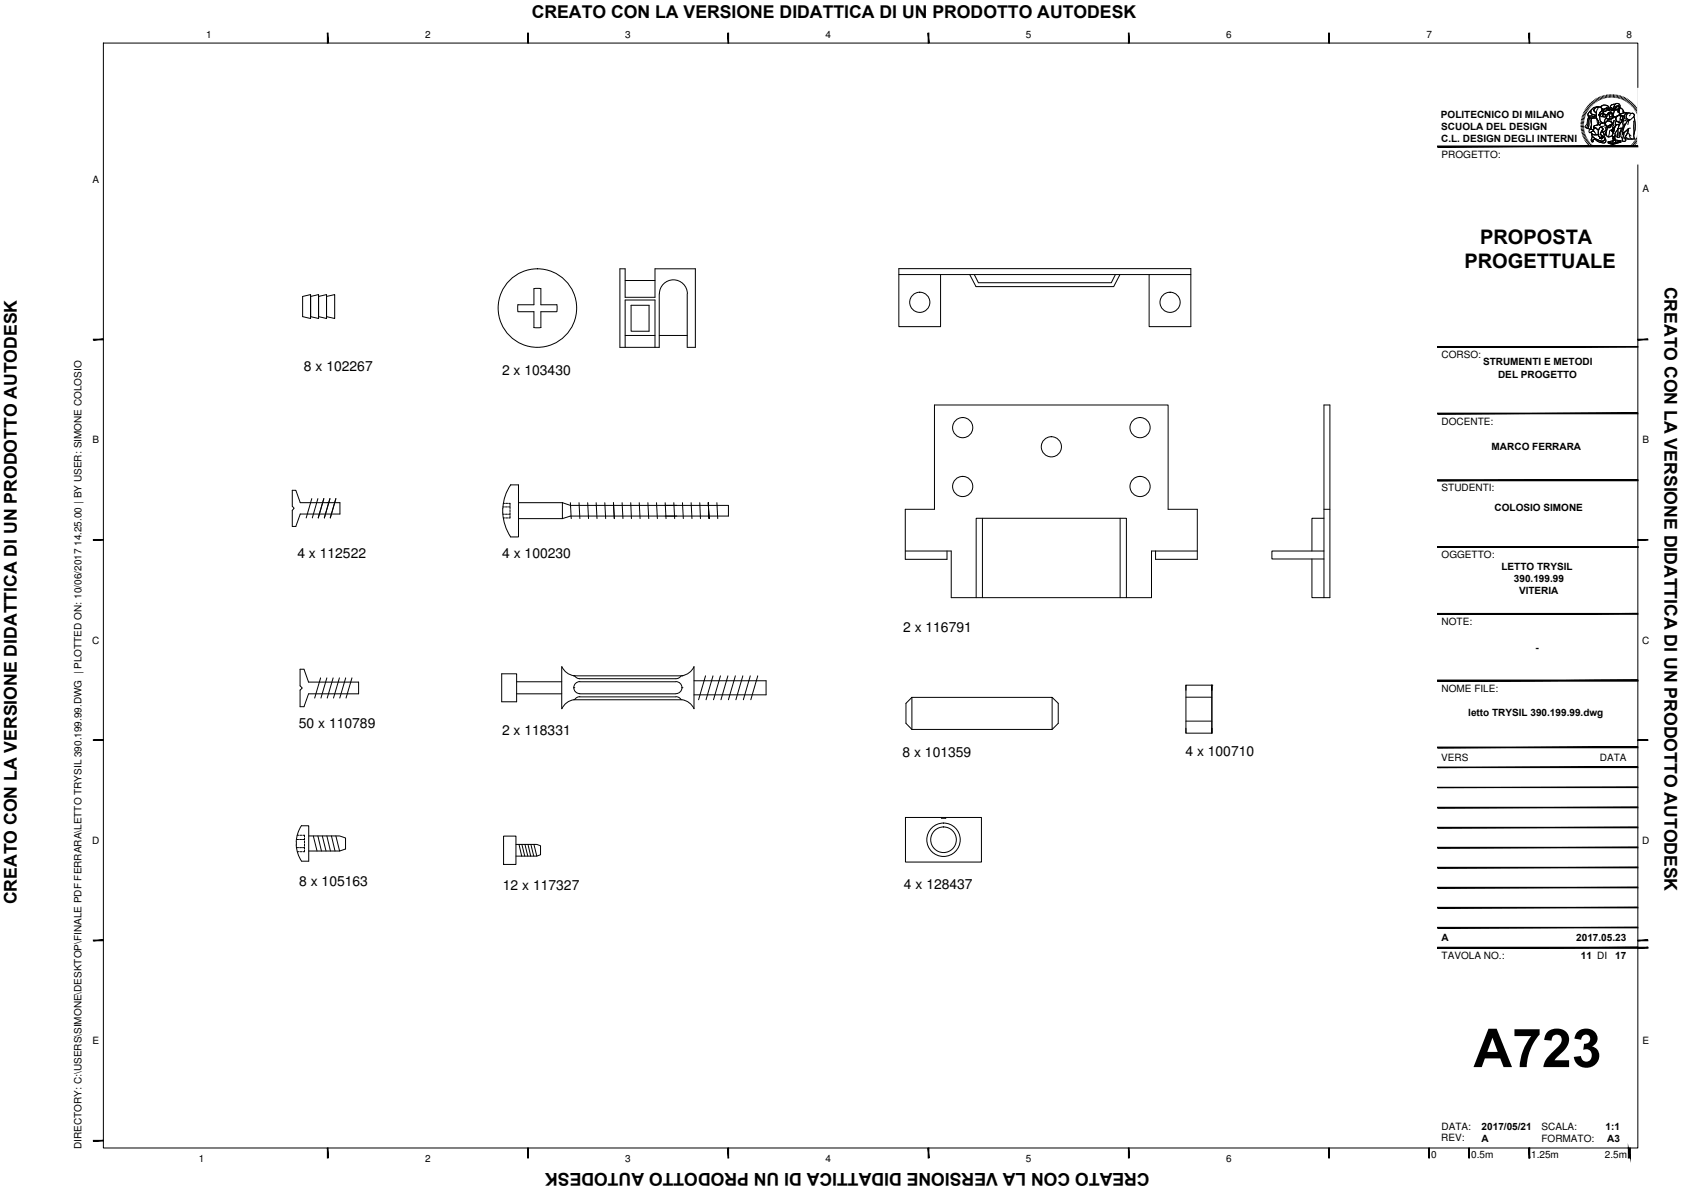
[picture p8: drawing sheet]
<svg xmlns="http://www.w3.org/2000/svg" width="420mm" height="297mm" viewBox="0 0 420 297" stroke-linecap="round" stroke-linejoin="round" font-family="sans-serif">
<g fill="none" stroke="#000" stroke-width=".25">
<path d="M25.8 10.8h383.1v275.8h-383.1zM81.7 8.3h.2v2.5zM81.7 8.3l.2 2.5h-.2zM131.7 8.3h.2v2.5zM131.7 8.3l.2 2.5h-.2zM181.7 8.3h.2v2.5zM181.7 8.3l.2 2.5h-.2zM231.7 8.3h.2v2.5zM231.7 8.3l.2 2.5h-.2zM281.7 8.3h.2v2.5zM281.7 8.3l.2 2.5h-.2zM331.7 8.3h.2v2.5z"/>
<path d="M331.7 8.3l.2 2.5h-.2zM381.7 8.3h.2v2.5zM381.7 8.3l.2 2.5h-.2zM394.7 30.9h.6M394.7 31.2h.6M394.7 31.6h.6M394.7 30.5l.7 .1M394.7 30.2l.7 .1M394.8 29.8l.7 .1M394.9 29.5l.6 .1M395 29.1l.6 .2M395.1 28.8l.6 .2"/>
<path d="M395.2 28.4l.6 .3M395.3 28.1l.7 .3M395.4 31.9l-.7 .1M395.4 32.2l-.7 .1M395.5 32.5l-.7 .1M395.5 27.8l.6 .3M395.5 32.9l-.6 .1M395.6 33.1l-.6 .3M395.7 27.5l.6 .3M395.7 33.5l-.7 .2M395.8 33.8l-.6 .2M395.8 27.2l.6 .3"/>
<path d="M395.9 34.1l-.6 .3M396.1 26.9l.5 .4M396.1 34.4l-.6 .3M396.2 34.7l-.6 .3M396.3 26.6l.5 .4M396.4 34.9l-.6 .4M396.5 26.3l.5 .5M396.6 28.9l.6 .1a.88 .88 0 0 0 1.2-.1l.2 .5-.3 .1-1.6-.2-.2-.2zM396.6 28.9v.4M396.6 35.2l-.6 .4M396.7 29.4l-.3 .6v1.3l-.4 .6 .4 .2M396.7 26l.5 .5"/>
<path d="M396.8 35.5l-.6 .4M396.9 27.8l.3-.2v.4a.8 .8 0 0 0 .8 .7l.4 .1a.65 .65 0 0 1-1.1 .1l-.1 .1a.48 .48 0 0 1-.6-.1 .48 .48 0 0 1 0-.6zM396.9 29.5h.6l-.3 .5v2.2l-.2 .1-.6-.3 .2-.7v-1.2zM396.9 25.8l.6 .5M396.9 35.7l-.5 .5M397 29.4l-.4 .6v1.5l-.2 .6 .7 .2M397.2 27.6l-.6 .7a.5 .5 0 0 0 0 .7 .5 .5 0 0 0 .7-.1 .67 .67 0 0 0 1.2-.1M397.2 36l-.5 .4M397.2 33l.2 .4 .6 .3 1-.2M397.2 25.5l.5 .5M397.3 27.4l.6-.6 1.3-.1-.3 .1a.7 .7 0 0 0-.9 .3 .7 .7 0 0 0 .3 .9l.2 .1v.7l-1.1-.3-.3-.3zM397.4 29.5l1.2-.1 .5 1.1v.6l-1.2 .4v.3l.2 .2-.4 .5-.4-.2-.1-.4 .1-.7-.1-1.2z"/>
<path d="M397.4 33.4l.6 .3 1-.2 .1 .5 .4 .3-.1 .2 .2-.2 .2 .4 .1-.1-.2-.5 .3 .4-.1-.4 .4 .2-.3-.5a.4 .4 0 0 1-.5-.2 .4 .4 0 0 1 .2-.5l.1-.2a.75 .75 0 0 1 .7 .9l.2 .7-.2 .6-.9 .1-1.6-.8-.6-.5zM397.4 33.4v.5l.8 .7 1.9 .8M397.4 36.2l-.5 .5M397.5 29.5l-.3 .4 .1 2.4M397.5 25.3l.4 .5M397.5 34l.7 .6 1.4 .6 .8-.1 .3-.5 .2 .5-.1 .4-.3 .2-1-.1-.7-.4a.69 .69 0 0 0-1.1-.3l-.1 .2 .2 .1-.1 .2a.61 .61 0 0 1-.5-.5 .61 .61 0 0 1 .3-.6zM397.5 34v.3a.68 .68 0 0 0 .1 1.1l.1-.2a.35 .35 0 0 1 .1-.4 .35 .35 0 0 1 .5 0l1.1 .7 1.1 .2 .4-.3-.2-.8M397.6 36.4l-.4 .6M397.7 32.5a.51 .51 0 0 0-.8-.2 .51 .51 0 0 0 .1 .8l.5-.3h.5l.4 .5M397.8 25.1l.4 .6M397.9 36.7l-.4 .5M397.9 31.5l1.2-.4 .4 .1 .2-.5 1 .2 .4 .6 .1 .6-.6 .7a.38 .38 0 0 1-.5 .2 .38 .38 0 0 1-.1-.5 .41 .41 0 0 0 .1-.6 .41 .41 0 0 0-.6-.1l-.5 .7-.7-.6h-.4z"/>
<path d="M397.9 32.1l.4-.2 .8 .6-.1 1.1-1 .1-.6-.3-.2-.4 .7-.2-.2-.4zM398.1 24.9l.4 .5M398.1 36.9l-.4 .5M398.2 27l1.2-.3a.73 .73 0 0 1 .5 .7 .73 .73 0 0 1-.5 .7 .86 .86 0 0 0 0 1.2v.5a.82 .82 0 0 0 .7 .8l-.4 .1-.2 .5-.4-.1v-.8l-.5-.9-.1-1.3a.58 .58 0 0 1-.6-.5 .58 .58 0 0 1 .3-.6zM398.3 31.8l.7 .7M398.3 31.9l-.5 .4 .1 .5M398.4 24.7l.3 .6M398.4 28.8l-.4-.1a.74 .74 0 0 1-.8-.7v-.6l.7-.6 1.3-.1a.73 .73 0 0 1 .7 .6 .73 .73 0 0 1-.5 .8 .76 .76 0 0 0 0 1.1l.2 1.1 .5 .3-.5 .2M398.4 37l-.4 .6M398.6 29.4l-1.4 .1-.6-.2-.2 .3a2.24 2.24 0 0 1-.6 1.9l-.1 .2 .3 .2M398.7 29.8l.2 1.4M398.7 24.5l.3 .6"/>
<path d="M398.7 37.2l-.4 .6M398.9 27l-.4 1.1 .1 1.3 .5 .9v.8l.4 .1 .1-.4M399 37.4l-.4 .6M399 24.3l.3 .7M399.1 31.1l-1.1 .3-.1 .4 .2 .2M399.2 26.7a.94 .94 0 0 0-1.2 1l.5 .3M399.2 37.5l-.3 .6M399.3 24.2l.3 .6M399.4 31.9a.44 .44 0 0 1 .6 0 .44 .44 0 0 1-.1 .7l-.2 .5a.4 .4 0 0 0-.2 .5 .4 .4 0 0 0 .5 .2l.3 .5-.4-.2 .1 .4-.3-.4 .2 .5-.3-.3-.2 .2 .1-.2-.4-.3-.1-.5 .1-1zM399.4 31.9a.44 .44 0 0 1 .6 0 .44 .44 0 0 1-.1 .7l-.2 .5a.4 .4 0 0 0-.2 .5 .4 .4 0 0 0 .4 .2l.4 .4-.4-.1 .2 .4-.4-.4 .2 .5-.3-.3-.2 .2v-.3l-.3-.2-.1-.5v-.9zM399.4 28.6l.8-.4 .3 .3-.4 .2 .2 .4-.6-.1zM399.4 28l1-.4-.2 .6-1.1 .5z"/>
<path d="M399.5 28.6l.1 .4 .7 .1M399.5 37.7l-.2 .6M399.6 26.8l.8-.6 .9 .2a.3 .3 0 0 1 .3 .4 .3 .3 0 0 1-.4 .2l-.1-.2-.6 .5-.6-.2M399.7 24.1l.2 .6M399.7 26.5l.5-.3h.7l.5 .3 .3 .4-.3 .2-.3-.3-.1 .3-.7 .2-.3-.2a.39 .39 0 0 1-.3-.2 .39 .39 0 0 1 0-.4zM399.9 37.8l-.3 .6M399.9 27.1l.4 .2 .7-.2 .1-.3 .2 .2a.71 .71 0 0 1-.5 .9l-.4-.3-.6 .2zM400 24l.2 .6M400.1 30.6l.6 .3 .4 .6 .1 .6-.4 .5M400.2 37.9l-.2 .6M400.2 28.6h.9l-.3 .1-.1 .5h-.3l-.3-.2zM400.2 33l.5 1.6-.3 .5-.7 .1"/>
<path d="M400.2 28.3l.3 .2M400.3 28l-.1 .2-1 .5M400.3 31.5l-.7 .3M400.3 23.9l.2 .6M400.4 27.6l-.1 .4-.3 .2M400.5 38l-.2 .7M400.5 31.2l.7 .6M400.6 28.5l-.5 .2v.3l.6 .2 .1-.5 .3-.1-.7 .1M400.6 31.7a.7 .7 0 0 1 .2 .9 .7 .7 0 0 1-1 .2M400.7 30.9v-.3l.5-.4 1.1 .2 .2 .7h-.4l-.5 .3-.5 .1 .3 .3a.49 .49 0 0 0 .8-.2l.1-.4 .3-.2-.3-.6-1.1-.2-.5 .7-.2-.1v-.4l.5-.9 .2 .2h1.1l.2-.3 .3-.1v-.3l.6 .2 .1 1a.77 .77 0 0 0-.1 1.1l-.3 .5a.8 .8 0 0 0-.7 .8l-.2-.1 .2 .3 .3-.1v.4l.2-.2-.4 .7 .1 .4-1 .2-.3-.1-.6-.6 .3-.6 .2-1.1M400.7 23.8l.1 .6M400.7 33.5l.8 .7"/>
<path d="M400.8 30.6l.5-.5 1 .3 .1 .3a.23 .23 0 0 1 .1 .4 .23 .23 0 0 1-.3 0l-.7 .4-.4 .1v-.2l-.4-.6zM400.8 38.1l-.2 .6M400.9 27.6h.1M401 27.2l.2 .1M401 32.9l.1 .9M401 29.5l-.4 .6-.1 .7M401.1 23.7v.7M401.1 27.3h-.1M401.1 38.1l-.1 .7M401.1 31.5h.4l.7-.4v.5a.67 .67 0 0 1-1.1-.1zM401.1 32.3l-.1 .8-.5 .6M401.3 31.7h-.1"/>
<path d="M401.3 27.4l.5-.2 .4 .1v-.1a.31 .31 0 0 1 0 .6 .31 .31 0 0 1-.5-.3zM401.4 27.1a.79 .79 0 0 1-.8 .7l-.2-.2-.6 .2M401.4 23.7l.1 .6M401.4 38.2l-.1 .7M401.5 35.4l2-.4 1.2 .2-2.1 .6zM401.5 35.4l1.1 .4v.3l-1.1-.4zM401.6 28.1h.8l.3 .4 .1 .8-.1 .2-.3-.2 .2-.6-.4-.6-.5 .1-.1 .2 .1 .3a.73 .73 0 0 1-.1 1.1l-.6-.3zM401.7 28.2l.5-.1 .3 .3 .1 .6-.2 .7h-.6l.1-.5-.3-.7zM401.7 23.6l.1 .7M401.7 38.2v.7M401.8 32.6l-.3 1.6 1-.2M401.8 27.2a.43 .43 0 0 1 .5-.3 .43 .43 0 0 1 .4 .5l-.3 .2"/>
<path d="M401.8 31.7l.1 .1M401.9 27a.48 .48 0 0 1 .5 0 .48 .48 0 0 1 .2 .5l-.2 .1-.2-.4v.1l-.4-.1zM401.9 31.3l.2 .1M401.9 31.6l.1 .1M401.9 31.4h.1M402 28.4h.1M402.1 28.4l-.2 .1M402.1 38.2l-.1 .7M402.1 23.6v.7M402.2 32.4l.3 .1a.59 .59 0 0 1 .6-.7l-.4 1.3v-.4l-.3 .1zM402.2 27.3l-.4-.1-.5 .2 .6 .3 .5-.1-.2-.4v.2M402.2 29.7v.7"/>
<path d="M402.3 31.2l-.3 .5a.41 .41 0 0 1-.4 .2 .41 .41 0 0 1-.3-.3M402.3 28.2l.2 .3-.1 .1M402.4 28.4l-.2-.3-.5 .1-.1 .3 .3 .9-.2 .4h-.2a.38 .38 0 0 1-.4-.3 .38 .38 0 0 1 .1-.4l.2-.9 .8-.2 .5 .5 .2 .8-.3 .2-.2-.4M402.4 38.2v.7M402.4 23.6v.7M402.5 28.7l-.2 .1M402.5 28.5l.1 .5h-.8M402.5 29.4l-.2 .3h-.5M402.6 35.8l2.1-.6v.3l-2.1 .6zM402.6 35.8v.3M402.7 32.3l-.1 .8 .2-.2M402.7 27.4v-.1a1.02 1.02 0 0 1 0 1.3"/>
<path d="M402.7 32h.1M402.7 38.2v.7M402.7 27l.2 .4M402.8 29l-.1-.6a.75 .75 0 0 0 0-1.1l-.3-.3a.43 .43 0 0 1-.3-.5 .43 .43 0 0 1 .3-.4h.3a.28 .28 0 0 1 .4-.1 .28 .28 0 0 1-.1 .5v1.1h.2l.1-.5 .2 .3 .5-.1-.1 .6 .2-.1 .1 .4a.34 .34 0 0 1 .2 .4 .34 .34 0 0 1-.4 .2l-.6 .4M402.8 23.6v.7M402.9 32.3l-.2 .3M402.9 30l-.2 1.4M402.9 29.2l.4 .3M402.9 34.1l.2-.1 .2 1.1-.3-.6-.3 .6zM403 31.2l-.4 .3 .1 .5M403 38.2l.1 .7M403.1 31.8a.66 .66 0 0 0-.6 .7l-.3 .1 .2 .2 .3-.1"/>
<path d="M403.1 26.1l.4-.3 .9 .3v1l-.4 .9 .2-1.3-.1-.4-.6 .2-.3 1.1h-.2l-.1-.9zM403.1 26.1l.4-.3 .4 .1a.64 .64 0 0 1 .5 1l-.2 .8-.2 .3v-.7l.3-.5-.2-.5-.6 .2-.3 1.1h-.2l-.1-.9zM403.1 30.1l-.4 .8M403.2 26.1l-.9 .1-.2 .3v.3M403.2 23.7l-.1 .6M403.3 27.1l.2 .3 .5-.1M403.4 38.1l.1 .7M403.4 29.2l.4-.3a1.23 1.23 0 0 1 1.3 .1l.4 .1-.1 .7-.9 .8h-.4l-.6-.5zM403.4 26.8l.3 .1M403.5 26.5l.6-.2 .2 .5-.3 .5a.46 .46 0 0 1-.7-.1 .46 .46 0 0 1 .2-.7zM403.5 31.2l.8-.2-.5 1.3a1.91 1.91 0 0 0-.6 1.7l-.3 .1-.2 .5-.2-1zM403.5 31.2l-1 2.4 .2 1 .4-.6 .2 1.3-.3-.8-.4 1 .1-.9"/>
<path d="M403.5 27.3h.1M403.5 30.2v.1a.57 .57 0 0 0 0 .9l.8-.2 .5-.6M403.5 23.7l-.1 .7M403.5 26.9h.1M403.6 27.2h.1M403.7 38.1l.1 .7M403.9 27l.2 .1M403.9 23.7l-.2 .7M404 32.1l.7-.1-.1 .7-.4 .6v.5l.2 .2a.38 .38 0 0 1-.6 .3 .38 .38 0 0 1 0-.6zM404 27l-.1 .1M404 38l.2 .7M404.1 27.8l.4 .6"/>
<path d="M404.2 30.3h.1M404.2 23.8l-.1 .7M404.3 31l-.5 1.3a1.91 1.91 0 0 0-.6 1.7v.1M404.3 37.9l.2 .7M404.4 28.6l.8-.4h.9l-.6 .9-1.3-.4zM404.4 30.2l-.3 .1M404.4 26.8l.6 .5 .6 .8-.4 .1a.53 .53 0 0 1-.7 .2 .53 .53 0 0 1-.3-.7zM404.4 26.8l.6 .5 .3 .6M404.4 30.5v.1M404.6 23.9l-.2 .7M404.7 35.2v.3l-2.1 .6-1.1-.4v-.3l1.1 .4 2.1-.6a6.4 6.4 0 0 0-3.2 .2M404.7 37.8l.2 .7"/>
<path d="M404.7 32l-.1 .8-.4 .5v.5l.2 .2-.1 .2a.39 .39 0 0 1-.6 0 .39 .39 0 0 1 .1-.5l.1-1.5M404.9 24l-.2 .7M404.9 30.1h.3v1.8l-1.3 .2 .4-1.1zM404.9 37.7l.3 .7M405 28.9a.58 .58 0 0 1 .5 .6 .58 .58 0 0 1-.6 .6 .71 .71 0 0 1-.5 .5 .71 .71 0 0 1-.7-.3l-.3-.4 .1-.5 .6-.5 .6 .1-.3 .5 .1 .5a.62 .62 0 0 0 .6-.7 .62 .62 0 0 0-.7-.6l-.9 .4-.1 .6M405 29.9l-.1 .4M405 27.7l.5 .5M405.1 32l-1.2 .1M405.1 33.4l-.1 .2 .3 .2M405.2 30.2v1.7l-.6 1.5 .3 1.1 .2 .1M405.2 24.2l-.2 .6M405.2 37.6l.3 .6"/>
<path d="M405.4 33.1l1.2-1-.3 1.2a1.56 1.56 0 0 0-.5 1.5v.4l-.8 .1zM405.5 29.1l.3-.6 .4-.3 .9 .2 .6-.1a.54 .54 0 0 1 .3 .5 .54 .54 0 0 1-.3 .5l-.3 .3a1.04 1.04 0 0 1-1.9-.2v-.1M405.5 37.5l.3 .6M405.5 30.9v.6M405.6 24.3l-.3 .6M405.8 37.3l.4 .6M405.9 24.5l-.3 .6M406 30.1h-.9M406 34.3l.6 .4M406.1 37.1l.4 .6M406.2 28.2h-1.1l-.9 .5M406.2 24.6l-.4 .6"/>
<path d="M406.3 28.3l.2-.1 .6 .1a.64 .64 0 0 1 .8 .2 .64 .64 0 0 1 0 .8l.3 1.4v1.6l-.3 1.7 .3 .7-2.5-.1v-.3l.6-1 .3-1.2-1.6 1.4 .5-2a2.03 2.03 0 0 1 1.4-1.6l-.7-.3-.2-.3v-.5zM406.3 37l.5 .5M406.4 33.1l.8 .9M406.4 30.1l-.9 1.6-.5 1.8 1.5-1.3 .5-.2M406.5 28.2l-.5 .6v.5l.3 .4 .6 .2M406.5 24.8l-.4 .6M406.6 32.1l-.3 1.2a1.57 1.57 0 0 0-.5 1.8l-.2 .2-.6-.1 .5-2.1M406.6 36.7l.4 .6M406.6 30.1l-.2 1M406.8 33.5l.2 .9 .4 .3M406.8 25.1l-.4 .5M406.9 36.5l.4 .6"/>
<path d="M407.1 25.3l-.5 .5M407.1 28.6l-.3 .3M407.1 36.3l.5 .5M407.4 25.5l-.5 .5M407.4 36.1l.4 .5M407.6 35.9l.5 .4M407.6 25.7l-.5 .5M407.8 35.6l.5 .4M407.8 30.2l.1 3.4M407.9 29.1a9.2 9.2 0 0 1 0 5l.3 .6-2.5-.1M407.9 26l-.5 .5M408 35.3l.5 .5"/>
<path d="M408.1 26.2l-.5 .5M408.2 35.1l.5 .4M408.3 26.5l-.5 .4M408.3 34.8l.6 .4M408.5 34.5l.6 .3M408.5 26.8l-.5 .4M408.6 34.2l.7 .3M408.8 27.1l-.6 .4M408.8 34l.6 .2M408.9 33.7l.6 .2M408.9 27.4l-.5 .3M409 33.3l.6 .2"/>
<path d="M409.1 27.7l-.6 .3M409.1 33l.6 .2M409.1 32.7l.7 .2M409.2 32.4l.7 .1M409.3 28l-.6 .3M409.3 32l.6 .1M409.3 31.5h.7M409.3 31.2h.7M409.3 31.8h.7M409.4 28.4l-.6 .2M409.6 28.7l-.7 .2M409.6 29l-.6 .3"/>
<path d="M409.7 29.4l-.6 .1M409.8 29.7l-.6 .1M409.9 30.1l-.7 .1M409.9 30.4l-.6 .1M410 30.8h-.7M75.6 74l1.9-.5v6l-1.9-.5zM77.5 74l2-.5v6l-2-.5zM79.5 74l2-.5v6l-2-.5zM81.5 74l2.1-.5v6l-2.1-.5zM129.3 76v1.8M129.3 77.8h4v4h.9h.8v-4h4M133.3 72.1v4h-4"/>
<path d="M135 72.1v4h4M135 72h-1.7M139 76v1.8M156.1 70h7.4M157.6 76.2h4.4v6.5h-4.4zM164.6 73.4v13.3h-9.8v-19.6h1.3v7.1h7.4v-7.1h10.1v19.6h-2v-13.3M171.6 73.3a3.5 3.5 0 0 0-3.5-3.4 3.5 3.5 0 0 0-3.5 3.4M224.4 67.1h72.9v1.4h-72.9zM224.4 68.5v13h10.4v-13M242.1 68.5l1.6 3h34.3l1.6-3M243.2 68.5l1 2.1h33.2l1.1-2.1M286.9 68.5v13h10.4v-13"/>
<path d="M23.3 84.8l2.5-.1v.1zM23.3 84.7h2.5l-2.5 .1zM156.1 86.7v-11.8h7.4v11.8M156.1 83.7h7.4M164.6 83.7h7M408.9 84.8l2.5-.1v.1zM408.9 84.7h2.5l-2.5 .1zM330.5 101.1h1.5v48.1h-1.5zM23.3 134.8l2.5-.1v.1zM23.3 134.7h2.5l-2.5 .1zM73 122.4h.9l1.1 3.1h9.9v2.8h-9.9l-1.1 3.1h-.9v-4l.4-.5-.4-.5zM77.8 124.5l-1.4 4.8"/>
<path d="M79.4 124.5l-1.4 4.8M80.8 124.5l-1.4 4.8M81.6 125.5h.1M82.4 124.5l-1.4 4.8M83.8 124.5l-1.3 4.8M125.5 126.5h.4M125.5 128.4h.4M125.6 125.6h.4M125.6 129.3h.4M126.2 126.5h.5M126.2 128.4h.5M126.2 125.6h.5"/>
<path d="M126.2 129.3h.5M126.9 126.5h.4M126.9 128.4h.4M127 125.6h.3v.6M127.3 126.5v.5M127.3 127.2v.5M127.3 128v.4M127.3 128.7v.6h-.3M127.5 121h1.9v13h-1.9a12.4 12.4 0 0 1-2-7.1M127.5 121a11 11 0 0 0-1.9 5.8M129.4 125.5h11M129.4 129.5h11"/>
<path d="M140.4 125.5l2 .7h39.4v2.6h-39.4l-2 .7zM142.4 125.5l.2 4M144.6 125.5l.2 4M146.7 125.5l.2 4M148.8 125.5l.2 4M151 125.5l.2 4M153.1 125.5l.3 4M155.3 125.5l.2 4M157.5 125.5l.1 4M159.6 125.5l.2 4M161.7 125.5l.3 4M163.9 125.5l.2 4"/>
<path d="M166.1 125.5l.2 4M168.2 125.5l.2 4M170.4 125.5l.2 4M172.5 125.5l.2 4M174.7 125.5l.2 4M177 129.5l-.2-4 .2 4M179 125.5l.2 4M226 137.5h11.5v11.7h50v-11.7h11.4M236.4 137.5v2.1h-10.4v-12.5h7.3v-26h58.3v26h7.3v12.5h-10.4v-2.1M245.3 129.4v19.8M279.6 129.4v19.8M327.5 139.5v9.7h3"/>
<path d="M330.5 129.4h-3v8.1M330.5 137.5h-13v2h13M330.5 127.1h1.5M408.9 134.8l2.5-.1v.1zM408.9 134.7h2.5l-2.5 .1zM243.7 149.2v-19.8h37.5v19.8M74.9 167h1l1.1 3.3h12.5v2.9h-12.5l-1.1 3.2h-1v-4.1l.6-.6-.6-.5zM80 169.2l-1.4 5M81.6 169.2l-1.5 5M83.2 169.2l-1.5 5M84.7 169.2l-1.4 5M86.3 169.2l-1.5 5"/>
<path d="M87.9 169.2l-1.5 5M125.2 168.2h3.8v7h-3.8zM129 173.2h11.2M129 170.2h11.2M140.2 166.4v10.5M140.3 166.4l1 1.4 .9 .5 1.1 .4M143.2 174.7h27.1l1 .3 1 .6 1 1.3M143.2 171.6a1.5 1.5 0 0 0 1.5 1.5M143.2 171.7h.1M143.2 168.7h.1M143.2 168.7h27.1M143.3 174.7l-1.1 .3-.9 .6-1 1.3"/>
<path d="M143.4 168.7a1.5 1.5 0 0 0 1.3 .7h24M144.7 173.2h24M144.7 170.2h24M144.7 173.9h24M144.7 170.1a1.5 1.5 0 0 0-1.5 1.5M144.7 173.9a1.5 1.5 0 0 0-1.3 .8M168.7 170.1a1.5 1.5 0 0 1 1.6 1.5M168.7 173.9a1.5 1.5 0 0 1 1.3 .8M170 168.7a1.5 1.5 0 0 1-1.3 .7M170.3 171.7h.1M170.3 171.6a1.5 1.5 0 0 1-1.6 1.5M170.3 168.7h.1"/>
<path d="M170.3 168.7l1.5-.6 .9-.7 .6-1v10.5M173.3 169.9h17.9v3.5h-17.9M176.1 168.7l-1.7 6M178 168.7l-1.7 6M179.9 168.7l-1.8 6M181.7 168.7l-1.7 6M183.6 168.7l-1.8 6M185.4 168.7l-1.7 6M187.3 168.7l-1.7 6M189.2 168.7l-1.8 6M227.7 174.1h35v8h-35M227.7 174.1l-1.5 1.5v5l1.5 1.5"/>
<path d="M227.7 174.1v8M262.7 174.1l1.5 1.5v5l-1.5 1.5M296.1 171v12M296.1 174h6.4M302.5 171h-6.4v1.3M302.5 171v12h-6.4v-1.2M302.5 171h.1M302.5 172.3v-1.3v12v-1.2M23.3 184.8l2.5-.1v.1zM23.3 184.7h2.5l-2.5 .1zM296.1 180h6.4M408.9 184.8l2.5-.1v.1z"/>
<path d="M408.9 184.7h2.5l-2.5 .1zM74 210.1v.8M74 211.6h.5M74 209.5h.5M74.2 208.5h.4M74.2 212.6h.4M74.8 211.6h.5M74.8 209.5h.5M74.9 212.6h.5M74.9 208.5h.5M75.3 206.1l-1 2.2-.3 1.8M75.3 206.1h1.8v8.9h-1.8l-.9-1.7-.4-2.4"/>
<path d="M75.5 211.6h.5M75.5 209.5h.5M75.6 208.5h.4v.4M76 209.2v.5M76 209.9v.5M76 210.7v.5M76 211.4v.5M76 212.2v.4h-.4M77.1 208.7h7.7l1.5 .5v2.7l-1.5 .5-1-3.7M77.1 212.4h7.7M78.2 208.7l.9 3.7M79.4 208.7l.8 3.7"/>
<path d="M80.5 208.7l.9 3.7M81.6 208.7l.9 3.7M82.7 208.7l.9 3.7M125.7 208.7h3.1v7.1h-3.1zM128.8 210.8h5.2l.9 .3v2.3l-.9 .3h-5.2M129.6 210.8l.6 2.9M130.3 210.8l.7 2.9M131 210.8l.8 2.9M131.8 210.8l.7 2.9M132.5 210.8l.8 2.9M133.3 210.8l.7 2.9M226 204h19v11.2h-19z"/>
<path d="M235 204v.3h1.1v-.3M23.3 234.8l2.5-.1v.1zM23.3 234.7h2.5l-2.5 .1zM408.9 234.8l2.5-.1v.1zM408.9 234.7h2.5l-2.5 .1zM23.3 284.8l2.5-.2v.2zM23.3 284.6h2.5l-2.5 .2zM81.7 286.6h.2v2.5zM81.7 286.6l.2 2.5h-.2zM131.7 286.6h.2v2.5zM131.7 286.6l.2 2.5h-.2zM181.7 286.6h.2v2.5z"/>
<path d="M181.7 286.6l.2 2.5h-.2zM231.7 286.6h.2v2.5zM231.7 286.6l.2 2.5h-.2zM281.7 286.6h.2v2.5zM281.7 286.6l.2 2.5h-.2zM331.7 286.6h.2v2.5zM331.7 286.6l.2 2.5h-.2zM356.7 286.6l.2 2.5h-.2zM356.7 286.6h.2v2.5zM366.7 286.6h.1v2.5zM366.7 286.6l.1 2.5h-.1zM381.7 286.6h.2v2.5z"/>
<path d="M381.7 286.6l.2 2.5h-.2zM406.5 286.6h.5v2.5zM406.5 286.6l.5 2.5h-.5z"/>
<circle cx="134.2" cy="76.9" r="9.8"/>
<circle cx="229.6" cy="75.5" r="2.52"/>
<circle cx="292.1" cy="75.5" r="2.52"/>
<circle cx="240.3" cy="106.7" r="2.52"/>
<circle cx="262.5" cy="111.5" r="2.52"/>
<circle cx="284.6" cy="106.7" r="2.52"/>
<circle cx="240.3" cy="121.4" r="2.52"/>
<circle cx="284.6" cy="121.4" r="2.52"/>
<circle cx="235.5" cy="209.6" r="3.2"/>
<circle cx="235.5" cy="209.6" r="4.2"/>
</g>
<g fill="#000">
<path d="M81.7 8.3l.2 2.5v-2.5zM81.7 8.3l.2 2.5h-.2z"/>
<path d="M131.7 8.3l.2 2.5v-2.5zM131.7 8.3l.2 2.5h-.2z"/>
<path d="M181.7 8.3l.2 2.5v-2.5zM181.7 8.3l.2 2.5h-.2z"/>
<path d="M231.7 8.3l.2 2.5v-2.5zM231.7 8.3l.2 2.5h-.2z"/>
<path d="M281.7 8.3l.2 2.5v-2.5zM281.7 8.3l.2 2.5h-.2z"/>
<path d="M331.7 8.3l.2 2.5v-2.5zM331.7 8.3l.2 2.5h-.2z"/>
<path d="M381.7 8.3l.2 2.5v-2.5zM381.7 8.3l.2 2.5h-.2z"/>
<path d="M23.3 84.8h2.5v-.1zM23.3 84.7h2.5l-2.5 .1z"/>
<path d="M408.9 84.8h2.5v-.1zM408.9 84.7h2.5l-2.5 .1z"/>
<path d="M23.3 134.8h2.5v-.1zM23.3 134.7h2.5l-2.5 .1z"/>
<path d="M408.9 134.8h2.5v-.1zM408.9 134.7h2.5l-2.5 .1z"/>
<path d="M23.3 184.8h2.5v-.1zM23.3 184.7h2.5l-2.5 .1z"/>
<path d="M408.9 184.8h2.5v-.1zM408.9 184.7h2.5l-2.5 .1z"/>
<path d="M23.3 234.8h2.5v-.1zM23.3 234.7h2.5l-2.5 .1z"/>
<path d="M408.9 234.8h2.5v-.1zM408.9 234.7h2.5l-2.5 .1z"/>
<path d="M23.3 284.8h2.5v-.2zM23.3 284.6h2.5l-2.5 .2z"/>
<path d="M81.7 286.6l.2 2.5v-2.5zM81.7 286.6l.2 2.5h-.2z"/>
<path d="M131.7 286.6l.2 2.5v-2.5zM131.7 286.6l.2 2.5h-.2z"/>
<path d="M181.7 286.6l.2 2.5v-2.5zM181.7 286.6l.2 2.5h-.2z"/>
<path d="M231.7 286.6l.2 2.5v-2.5zM231.7 286.6l.2 2.5h-.2z"/>
<path d="M281.7 286.6l.2 2.5v-2.5zM281.7 286.6l.2 2.5h-.2z"/>
<path d="M331.7 286.6l.2 2.5v-2.5zM331.7 286.6l.2 2.5h-.2z"/>
<path d="M356.7 286.6v2.5h.2zM356.7 286.6h.2v2.5z"/>
<path d="M366.7 286.6l.1 2.5v-2.5zM366.7 286.6l.1 2.5h-.1z"/>
<path d="M381.7 286.6l.2 2.5v-2.5zM381.7 286.6l.2 2.5h-.2z"/>
<path d="M381.7 286.6l.2 2.5v-2.5zM381.7 286.6l.2 2.5h-.2z"/>
<path d="M406.5 286.6l.5 2.5v-2.5zM406.5 286.6l.5 2.5h-.5z"/>
</g>
<path d="M383.9 36.6l30.7 4.3-5.7-4.3zM383.9 36.6l30.7 4.3h-30.7z" fill="#fff"/>
<path d="M383.9 36.6h25l5.7 4.3zM383.9 36.6l30.7 4.3h-30.7z" fill="none" stroke="#fff" stroke-width=".25"/>
<path d="M408.9 22.1h5.7l-5.7 14.5zM414.6 22.1l-5.7 14.5 5.7 4.3z" fill="#fff"/>
<path d="M383.9 36.6h25v-14.5h5.7v18.8h-30.7zM408.9 22.1h5.7l-5.7 14.5zM414.6 22.1v18.8l-5.7-4.3z" fill="none" stroke="#fff" stroke-width=".25"/>
<g fill="#000">
<path d="M358.9 36.7h50v-.3zM358.9 36.4h50l-50 .3z"/>
<path d="M358.9 86.7h50v-.2zM358.9 86.5h50l-50 .2z"/>
<path d="M358.9 119.8v.2l50-.2zM358.9 120l50-.2v.2z"/>
<path d="M358.9 103.3h50v-.2zM358.9 103.1h50l-50 .2z"/>
<path d="M358.9 120h50v-.2zM358.9 119.8h50l-50 .2z"/>
<path d="M358.9 136.5v.2l50-.2zM358.9 136.7l50-.2v.2z"/>
<path d="M358.9 136.5v.2l50-.2zM358.9 136.7l50-.2v.2z"/>
<path d="M358.9 136.5v.2l50-.2zM358.9 136.7l50-.2v.2z"/>
<path d="M358.9 136.5v.2l50-.2zM358.9 136.7l50-.2v.2z"/>
<path d="M358.9 153.1v.2l50-.2zM358.9 153.3l50-.2v.2z"/>
<path d="M358.9 169.8v.2l50-.2zM358.9 170l50-.2v.2z"/>
<path d="M358.9 169.8v.2l50-.2zM358.9 170l50-.2v.2z"/>
<path d="M358.9 196.5h50zM358.9 196.6l50-.1z"/>
<path d="M358.9 191.5v.1l50-.1zM358.9 191.6l50-.1v.1z"/>
<path d="M358.9 186.5v.1l50-.1zM358.9 186.6l50-.1v.1z"/>
<path d="M358.9 216.5v.1l50-.1zM358.9 216.6l50-.1v.1z"/>
<path d="M358.9 211.5v.1l50-.1zM358.9 211.6l50-.1v.1z"/>
<path d="M358.9 206.5v.1l50-.1zM358.9 206.6l50-.1v.1z"/>
<path d="M358.9 201.5v.1l50-.1zM358.9 201.6l50-.1v.1z"/>
<path d="M358.9 236.5v.1l50-.1zM358.9 236.6l50-.1v.1z"/>
<path d="M358.9 236.5v.1l50-.1zM358.9 236.6l50-.1v.1z"/>
<path d="M358.9 231.5v.1l50-.1zM358.9 231.6l50-.1v.1z"/>
<path d="M358.9 226.5v.1l50-.1zM358.9 226.6l50-.1v.1z"/>
<path d="M358.9 221.5v.1l50-.1zM358.9 221.6l50-.1v.1z"/>
<path d="M408.9 236.6h2.5v-.1zM408.9 236.5h2.5l-2.5 .1z"/>
<path d="M408.9 236.6h2.5v-.1zM408.9 236.5h2.5l-2.5 .1z"/>
</g>
<g fill="none" stroke="#000" stroke-width=".25">
<path d="M358.9 36.7l50-.3v.3zM358.9 36.4h50l-50 .3zM358.9 86.7l50-.2v.2zM358.9 86.5h50l-50 .2zM358.9 103.3l50-.2v.2zM358.9 103.1h50l-50 .2zM358.9 120l50-.2v.2zM358.9 119.8h50l-50 .2zM358.9 136.5h50l-50 .2zM358.9 136.7l50-.2v.2zM358.9 153.1h50l-50 .2zM358.9 153.3l50-.2v.2z"/>
<path d="M358.9 169.8h50l-50 .2zM358.9 170l50-.2v.2zM358.9 196.5h50zM358.9 196.6l50-.1zM358.9 191.5h50l-50 .1zM358.9 191.6l50-.1v.1zM358.9 186.5h50l-50 .1zM358.9 186.6l50-.1v.1zM358.9 216.5h50l-50 .1zM358.9 216.6l50-.1v.1zM358.9 211.5h50l-50 .1zM358.9 211.6l50-.1v.1z"/>
<path d="M358.9 206.5h50l-50 .1zM358.9 206.6l50-.1v.1zM358.9 201.5h50l-50 .1zM358.9 201.6l50-.1v.1zM358.9 236.5h50l-50 .1zM358.9 236.6l50-.1v.1zM358.9 231.5h50l-50 .1zM358.9 231.6l50-.1v.1zM358.9 226.5h50l-50 .1zM358.9 226.6l50-.1v.1zM358.9 221.5h50l-50 .1zM358.9 221.6l50-.1v.1z"/>
<path d="M408.9 236.6l2.5-.1v.1zM408.9 236.5h2.5l-2.5 .1z"/>
</g>
<text font-size="13.4" x="367.9" y="266.4">A723</text>
<g font-size="5">
<text x="369.5" y="60.8">PROPOSTA</text>
<text x="365.6" y="66.8">PROGETTUALE</text>
</g>
<g font-size="4.4">
<text x="132.7" y="4.4">CREATO CON LA VERSIONE DIDATTICA DI UN PRODOTTO AUTODESK</text>
<text x="415.6" y="71.5" transform="rotate(90 415.6 71.5)">CREATO CON LA VERSIONE DIDATTICA DI UN PRODOTTO AUTODESK</text>
<text x="4.2" y="225.8" transform="rotate(-90 4.2 225.8)">CREATO CON LA VERSIONE DIDATTICA DI UN PRODOTTO AUTODESK</text>
<text x="287" y="292.9" transform="rotate(-180 287 292.9)">CREATO CON LA VERSIONE DIDATTICA DI UN PRODOTTO AUTODESK</text>
</g>
<g font-size="3.5">
<text x="75.9" y="92.7">8 x 102267</text>
<text x="125.3" y="93.5">2 x 103430</text>
<text x="74.2" y="139.4">4 x 112522</text>
<text x="125.4" y="139.4">4 x 100230</text>
<text x="225.5" y="157.7">2 x 116791</text>
<text x="74.6" y="181.8">50 x 110789</text>
<text x="125.3" y="183.4">2 x 118331</text>
<text x="225.3" y="188.9">8 x 101359</text>
<text x="295.9" y="188.7">4 x 100710</text>
<text x="74.7" y="221.3">8 x 105163</text>
<text x="225.7" y="221.8">4 x 128437</text>
<text x="125.5" y="222.1">12 x 117327</text>
</g>
<g font-size="2.5">
<text x="51.5" y="9.6">1</text>
<text x="106.1" y="9.6">2</text>
<text x="156.1" y="9.6">3</text>
<text x="206.1" y="9.6">4</text>
<text x="256.1" y="9.6">5</text>
<text x="306.1" y="9.6">6</text>
<text x="356.1" y="9.6">7</text>
<text x="406.1" y="9.6">8</text>
<text x="359.7" y="29.5">POLITECNICO DI MILANO</text>
<text x="359.8" y="35.6">C.L. DESIGN DEGLI INTERNI</text>
<text x="359.8" y="32.5">SCUOLA DEL DESIGN</text>
<text x="359.9" y="39.3">PROGETTO:</text>
<text x="23.1" y="45.7">A</text>
<text x="410" y="48">A</text>
<text x="359.9" y="89.3">CORSO:</text>
<text x="370.2" y="91.2">STRUMENTI E METODI</text>
<text x="374" y="94.3">DEL PROGETTO</text>
<text x="359.9" y="106">DOCENTE:</text>
<text x="23.1" y="110.7">B</text>
<text x="372.4" y="112.4">MARCO FERRARA</text>
<text x="410" y="110.7">B</text>
<text x="359.9" y="122.7">STUDENTI:</text>
<text x="373.1" y="127.6">COLOSIO SIMONE</text>
<text x="359.9" y="139.4">OGGETTO:</text>
<text x="374.8" y="142.3">LETTO TRYSIL</text>
<text x="378" y="145.3">390.199.99</text>
<text x="379.2" y="148.3">VITERIA</text>
<text x="359.9" y="156">NOTE:</text>
<text x="23" y="160.7">C</text>
<text x="410" y="160.7">C</text>
<text x="383.3" y="162.5">-</text>
<text x="359.9" y="172.7">NOME FILE:</text>
<text x="366.5" y="178.6">letto TRYSIL 390.199.99.dwg</text>
<text x="359.8" y="189.9">VERS</text>
<text x="399.4" y="189.9">DATA</text>
<text x="23" y="210.7">D</text>
<text x="410" y="210.7">D</text>
<text x="359.9" y="239.5">TAVOLA NO.:</text>
<text x="359.9" y="235">A</text>
<text x="393.5" y="235">2017.05.23</text>
<text x="394.7" y="239.5">11 DI</text>
<text x="403.2" y="239.5">17</text>
<text x="23.1" y="260.6">E</text>
<text x="410" y="260.6">E</text>
<text x="369.9" y="281.9">2017/05/21</text>
<text x="384.8" y="281.9">SCALA:</text>
<text x="400.8" y="281.9">1:1</text>
<text x="20.3" y="286.8" transform="rotate(-90 20.3 286.8)">DIRECTORY: C:\USERS\SIMONE\DESKTOP\FINALE PDF FERRARA\LETTO TRYSIL 390.199.99.DWG | PLOTTED ON: 10/06/2017 14.25.00 | BY USER: SIMONE COLOSIO</text>
<text x="359.8" y="284.9">REV:</text>
<text x="359.9" y="282">DATA:</text>
<text x="369.9" y="284.9">A</text>
<text x="384.8" y="284.9">FORMATO:</text>
<text x="401.3" y="284.9">A3</text>
<text x="49.6" y="289.9">1</text>
<text x="106.1" y="289.9">2</text>
<text x="156.1" y="289.9">3</text>
<text x="206.1" y="289.9">4</text>
<text x="256.1" y="289.9">5</text>
<text x="306.1" y="289.9">6</text>
<text x="357.3" y="289.1">0</text>
<text x="367.3" y="289.1">0.5m</text>
<text x="382.3" y="289.1">1.25m</text>
<text x="400.7" y="289.1">2.5m</text>
</g>
</svg>
